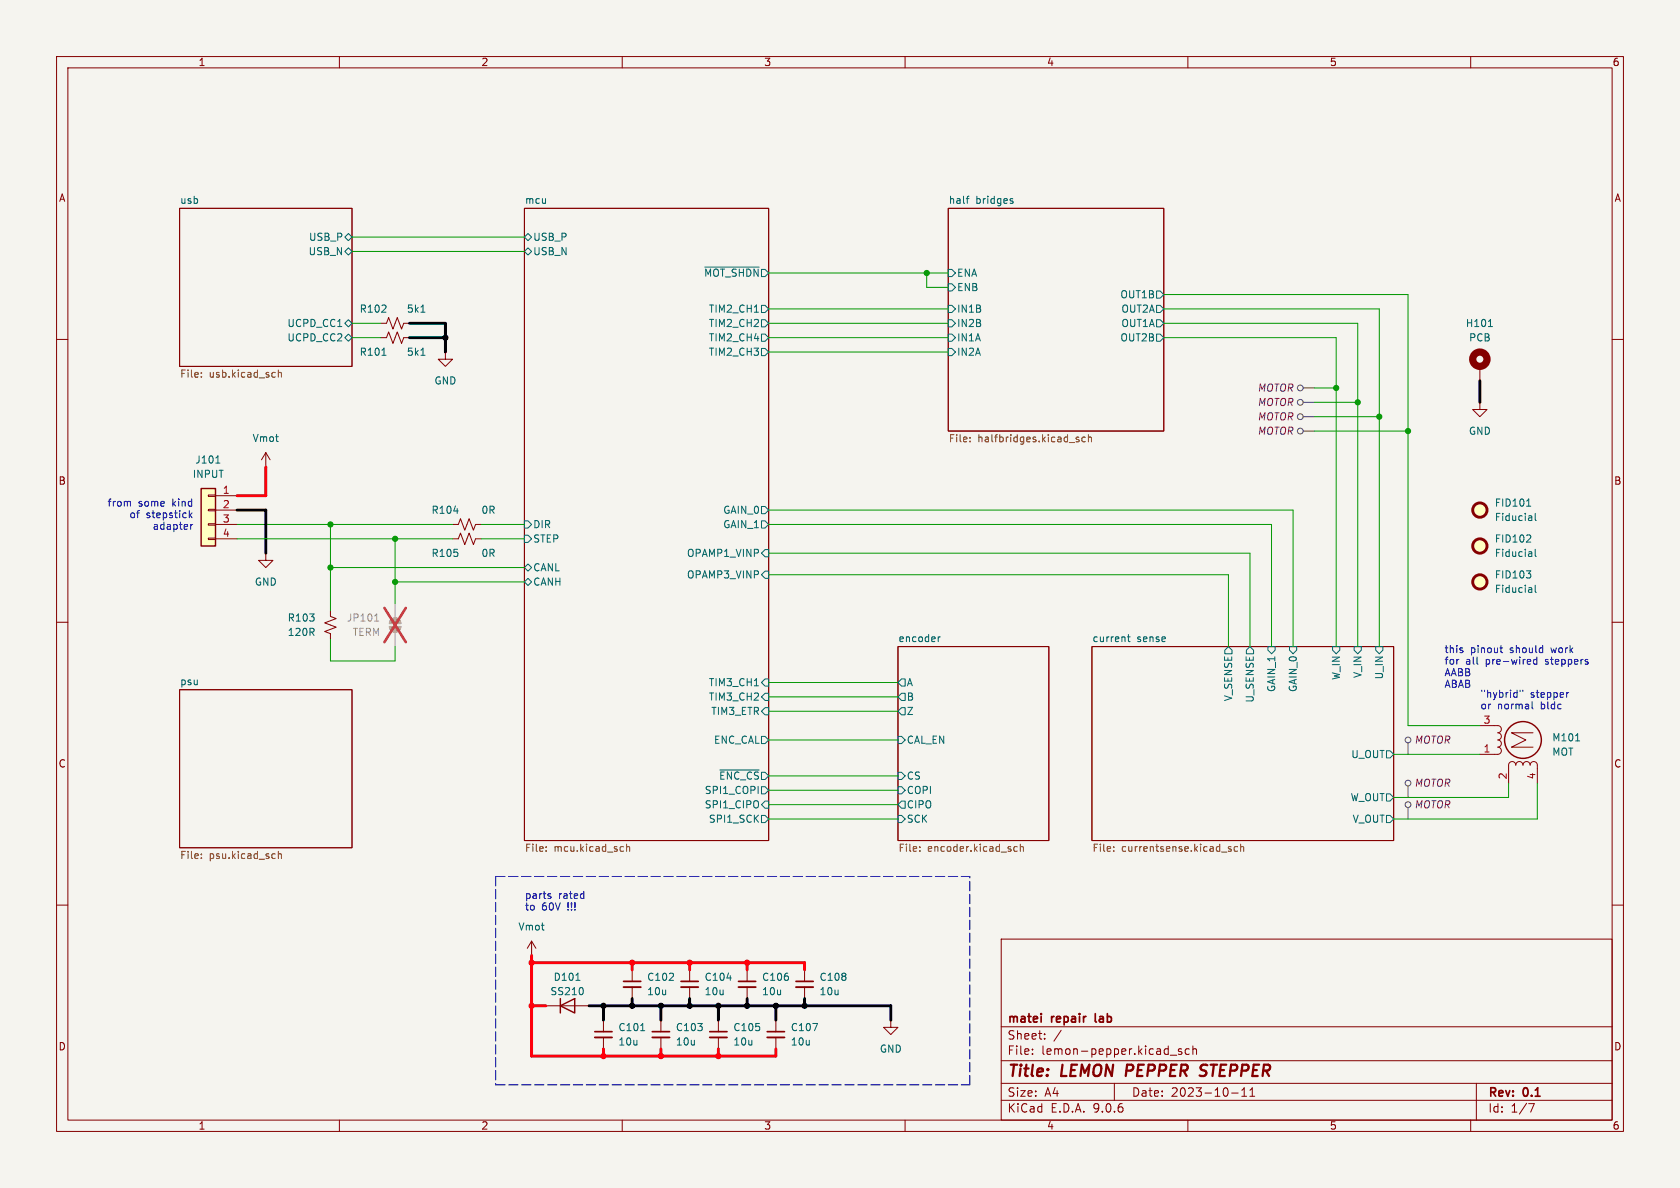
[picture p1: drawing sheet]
<svg xmlns="http://www.w3.org/2000/svg" width="297mm" height="210mm" viewBox="0 0 297 210" stroke-linecap="round" stroke-linejoin="round" font-family="sans-serif">
<path d="M0 0h297v210h-297z" fill="#f5f4ef" stroke="#f5f4ef" stroke-width=".18"/>
<g fill="none" stroke="#840000" stroke-width=".18">
<path d="M10 10h277v190h-277zM12 12h273v186h-273zM60 10v2M110 10v2M160 10v2M210 10v2M260 10v2M31.7 36.8h30.5v28h-30.5zM92.7 36.8h43.2v111.8h-43.2zM167.6 36.8h38.1v39.4h-38.1zM10 60h2M285 60h2"/>
<path d="M10 110h2M58.4 108v1l1 .3-2 .8 2 .8-2 .7 1 .4v1M158.7 114.3h26.7v34.3h-26.7zM193 114.3h53.4v34.3h-53.4zM285 110h2M31.7 121.9h30.5v28h-30.5zM10 160h2M177 166h108v32h-108zM285 160h2M60 198v2M110 198v2M160 198v2"/>
<path d="M177 194.5h108M177 191.5h108M177 187.5h108M177 181.5h108M182.5 186.3v.1M182.5 185.5v.1M184.7 183.6v.1M184.7 182.8v.1M187.6 182.1l-1.3 2M197 191.5v3M206.9 186.5h1.1M208.9 185.5l-.4-.1-.2 .2 .1 .2 .5 .2v.3h-.6"/>
<path d="M210 198v2M210.2 185.5l-.4-.1-.3 .3v.4l.2 .2h.5M210.9 185.5l.2-.1 .4 .1v.9M210.9 184.9v1.5M217.7 193.2h1.2M219.5 193.8h.9M219.5 192.7l.5-.4v1.5M221 193.8h.8M221 192.7l.4-.4v1.5M260 198v2M261 191.5v6.5M270.2 195.1h1l-.6 1.5"/>
</g>
<path d="M212.3 189l.8 .4M213.1 190a.85 .85 0 0 1-1 .1M213.2 188.2h-.5l-.4 .4" fill="none" stroke="#840000" stroke-width=".4"/>
<path d="M184.1 179.2v.1M184.1 179.7v1M193.6 179.2l.1 1.4" fill="none" stroke="#840000" stroke-width=".3"/>
<g fill="none" stroke="#006464" stroke-width=".18">
<path d="M170.8 35.1h.5M171.3 34.7h-.2M178.7 35.1l.3 .1M178.7 35.5l.3 .1 .1 .2-.2 .2h-.2M61 41.9l.6-.6 .6 .6-.6 .6zM61 44.5l.6-.7 .6 .7-.6 .6zM61 59.7l.6-.6 .6 .6-.6 .6zM61 57.2l.6-.7 .6 .7-.6 .6zM92.7 44.5l.6-.7 .7 .7-.7 .6zM92.7 41.9l.6-.6 .7 .6-.7 .6zM124.6 47.2h9.6M133.4 55.2h.7"/>
<path d="M134.6 59.1h.7l.6 .6-.6 .6h-.7zM134.6 56.5h.7l.6 .7-.6 .6h-.7zM134.6 54h.7l.6 .6-.6 .6h-.7zM167.6 56.5h.7l.6 .7-.6 .6h-.7zM167.6 54h.7l.6 .6-.6 .6h-.7zM167.6 59.1h.7l.6 .6-.6 .6h-.7zM167.6 50.2h.7l.6 .6-.6 .6h-.7zM167.6 47.6h.7l.6 .7-.6 .6h-.7zM204.5 59.1h.6l.6 .6-.6 .6h-.6zM204.5 56.5h.6l.6 .7-.6 .6h-.6zM204.5 54h.6l.6 .6-.6 .6h-.6zM204.5 51.4h.6l.6 .7-.6 .6h-.6z"/>
<path d="M134.6 61.6h.7l.6 .6-.6 .7h-.7zM167.6 61.6h.7l.6 .6-.6 .7h-.7zM92.7 92.1h.6l.7 .6-.7 .6h-.6zM92.7 94.6h.6l.7 .7-.7 .6h-.6zM134.6 89.5h.7l.6 .7-.6 .6h-.7zM134.6 92.1h.7l.6 .6-.6 .6h-.7zM135.3 97.2h.6v1.2h-.6l-.7-.6zM92.7 102.9l.6-.7 .7 .7-.7 .6zM92.7 100.3l.6-.6 .7 .6-.7 .7zM134.6 101.6l.7-.6h.6v1.2h-.6zM165.9 112.6v.8M166.2 112.6l-.3 .2"/>
<path d="M199.3 112.6h.5M199.5 112.2v1l.3 .2M217.2 114.3l.6 .6v.7h-1.3v-.7zM221 114.3l.6 .6v.7h-1.3v-.7zM224.2 114.3h1.2v.6l-.6 .7-.6-.7zM228 114.3h1.2v.6l-.6 .7-.6-.7zM235.6 114.3h1.3v.6l-.7 .7-.6-.7zM239.4 114.3h1.3v.6l-.7 .7-.6-.7zM243.2 114.3h1.3v.6l-.7 .7-.6-.7zM127.3 136.1h6.9M133.4 121.2h.7M134.6 130.2h.7l.6 .6-.6 .6h-.7z"/>
<path d="M134.6 139.1h.7l.6 .6-.6 .6h-.7zM134.6 123.2l.7-.6h.6v1.2h-.6zM135.3 125.1h.6v1.3h-.6l-.7-.7zM135.3 120h.6v1.3h-.6l-.7-.6zM158.7 139.1h.7l.6 .6-.6 .6h-.7zM158.7 136.5h.7l.6 .7-.6 .6h-.7zM158.7 130.2h.7l.6 .6-.6 .6h-.7zM159.4 122.6h.6v1.2h-.6l-.7-.6zM159.4 125.1h.6v1.3h-.6l-.7-.7zM159.4 120h.6v1.3h-.6l-.7-.6zM245.1 132.7h.6l.7 .7-.7 .6h-.6zM134.6 144.1h.7l.6 .7-.6 .6h-.7z"/>
<path d="M135.3 141.6h.6v1.3h-.6l-.7-.7zM158.7 144.1h.7l.6 .7-.6 .6h-.7zM159.4 141.6h.6v1.3h-.6l-.7-.7zM245.1 144.1h.6l.7 .7-.7 .6h-.6zM245.1 140.3h.6l.7 .7-.7 .6h-.6z"/>
</g>
<g fill="none" stroke="#725600" stroke-width=".18">
<path d="M35.6 66.6v.1M35.6 65.9v.1M49.2 65.4v1.3M49.2 66l.2-.2 .3 .1 .1 .8M171.5 78v.1M171.5 77.3v.1M190.3 77.6l.5 .3-.1 .1-.3 .1M190.3 77.3h.4M191.9 77.3h-.4l-.2 .2 .1 .5h.5M192.4 77.4l.2-.1h.3l.1 .8M192.4 76.8v1.3M35.6 151v.1"/>
<path d="M35.6 151.6v.2M49.2 150.5v1.3M49.2 151l.2-.1 .3 .1 .1 .8M96.6 150.4v.1M96.6 149.7v.1M110.1 149.7h.1M110.2 150.4l-.1 .1M110.8 149.8l.2-.1h.3v.8M110.8 149.2v1.3M162.6 150.4v.1M162.6 149.7v.1M179.8 149.7h-.3l-.3 .2 .2 .5h.4"/>
<path d="M180.4 149.8l.2-.1h.3v.8M180.4 149.2v1.3M196.9 150.4v.1M196.9 149.7v.1M217.3 150.1h.3l.1 .2-.2 .2h-.2M217.3 149.7h.3M218.8 149.7h-.4l-.2 .2 .1 .5h.5M219.3 149.8l.2-.1h.3l.1 .8M219.3 149.2v1.3"/>
</g>
<path d="M35.6 86.4h2.5v10.1h-2.5z" fill="#ffffc2"/>
<g fill="none" stroke="#840000" stroke-width=".25">
<path d="M35.6 86.4h2.5v10.1h-2.5zM99.1 177.8l2.5-1.3v2.6zM99.1 176.5v2.6"/>
<circle cx="269.2" cy="130.8" r="3.3"/>
</g>
<g fill="none" stroke="#840000" stroke-width=".18">
<path d="M67.3 59.7h1l.4-1 .8 2 .7-2 .8 2 .4-1h1M67.3 57.2h1l.4-1.1 .8 2.1 .7-2.1 .8 2.1 .4-1h1M78.7 62.2v1.3h1.3l-1.3 1.3-1.2-1.3h1.2M78.7 62.2h.1M261.6 71.1v1.3h1.3l-1.3 1.3-1.3-1.3h1.3M261.6 71.1h.1M261.6 64.8v2.5M36.8 87.5h1.3v.3h-1.3zM36.8 90h1.3v.3h-1.3zM36.8 92.6h1.3v.2h-1.3zM36.8 95.1h1.3v.3h-1.3zM38.1 87.6h3.8"/>
<path d="M38.1 90.2h3.8M38.1 92.7h3.8M38.1 95.3h3.8M47 97.8v1.3h1.3l-1.3 1.2-1.3-1.2h1.3M47 97.8h.1M47 82.6h.1M47 80l-.8 1.3M47 80l.8 1.3M47 80v2.6M80 95.3h1l.4-1.1 .8 2.1 .7-2.1 .8 2.1 .4-1h1M80 92.7h1l.4-1 .8 2 .7-2 .8 2 .4-1h1M261.6 128.3h3.2a.64 .64 0 0 1 .6 .6 .64 .64 0 0 1-.6 .6 .63 .63 0 0 1 .6 .7 .63 .63 0 0 1-.6 .6"/>
<path d="M264.8 130.8a.64 .64 0 0 1 .6 .6 .64 .64 0 0 1-.6 .7 .63 .63 0 0 1 .6 .6 .63 .63 0 0 1-.6 .6l-3.2 .1M266.7 138.4v-3.1a.64 .64 0 0 1 .6-.7 .64 .64 0 0 1 .7 .7 .64 .64 0 0 1 .6-.7 .64 .64 0 0 1 .6 .7 .64 .64 0 0 1 .7-.7 .64 .64 0 0 1 .6 .7 .64 .64 0 0 1 .6-.7 .64 .64 0 0 1 .7 .7v3.1M271 129.5h-3.8l2.5 1.3-2.5 1.3h3.8M94 168.9h.1M94 166.4l-.8 1.2M94 166.4l.7 1.2M94 166.4v2.5M96.5 177.8h7.6M111.8 171.5v2M111.8 174.5v2M121.9 171.5v2M121.9 174.5v2"/>
<path d="M132.1 171.5v2M132.1 174.5v2M142.2 171.5v2M142.2 174.5v2M106.7 180.3v2.1M106.7 183.4v2M116.8 180.3v2.1M116.8 183.4v2M127 180.3v2.1M127 183.4v2M137.2 180.3v2.1M137.2 183.4v2"/>
<path d="M157.5 180.3v1.3h1.2l-1.2 1.3-1.3-1.3h1.3M157.5 180.3h.1"/>
</g>
<g fill="none" stroke="#006464" stroke-width=".18">
<path d="M74.4 55.2h.7M263.1 57.7h.8M67.5 62.8h.7M74.4 62.8h.7M38.2 81.9h.7M80.2 90.3h.8M269.9 89.5h.7M270.1 88.4l.2-.2v1.3M270.5 94.6l.1 .2v.3l-.8 .7h.8M270.7 91.2l.1 .8M270.7 97.6l.1 .8M270.8 92h-.1"/>
<path d="M270.8 91.5h-.1M270.8 98.3l-.1 .1M270.8 97.8l-.1 .1M271.4 90.7v1.1l.2 .2M271.4 97.1v1.1l.2 .2M269.8 100.9h.8l-.4 .5M270.5 101.5l.1 .1-.1 .5M270.7 103.9l.1 .8M270.8 104.7h-.1M270.8 104.2h-.1M271.4 103.4v1.1l.2 .2M278.5 131h.8"/>
<path d="M101.8 173.3h.7M103.1 174.8v.8M128.5 172.9h.8M113.3 182.2h.7M143.7 180.9h.8l-.5 1.3"/>
</g>
<circle cx="261.6" cy="63.5" r="1.27" fill="none" stroke="#840000" stroke-width="1.3"/>
<path d="M110.2 173.5h3.1M120.4 173.5h3M130.6 173.5h3M140.7 173.5h3.1M105.2 182.4h3M115.3 182.4h3.1M125.5 182.4h3M135.6 182.4h3.1" fill="none" stroke="#840000" stroke-width=".3"/>
<path d="M110.2 174.5h3.1M120.4 174.5h3M130.6 174.5h3M140.7 174.5h3.1M105.2 183.4h3M115.3 183.4h3.1M125.5 183.4h3M135.6 183.4h3.1" fill="none" stroke="#840000" stroke-width=".33"/>
<path d="M68.8 110.7h2.1a1.02 1.02 0 0 1-1.1 1.1 1.02 1.02 0 0 1-1-1.1zM69.1 109.5a1.02 1.02 0 0 1 1.1-.2 1.02 1.02 0 0 1 .7 .9h-2.1zM69.8 106.7v2.5M69.8 111.8v2.5" fill="none" stroke="#9c9b98" stroke-width=".18"/>
<g fill="#9c9b98" stroke="#9c9b98" stroke-width=".18">
<path d="M69.1 109.5a1.02 1.02 0 0 1 1.1-.2 1.02 1.02 0 0 1 .7 .9h-2.1z"/>
<path d="M68.8 110.7h2.1a1.02 1.02 0 0 1-1.1 1.1 1.02 1.02 0 0 1-1-1.1z"/>
</g>
<path d="M66.2 109.8h.8M66.5 108.7l.1-.2v1.3" fill="none" stroke="#939391" stroke-width=".18"/>
<path d="M68 107.5l3.7 6M71.7 107.5l-3.7 6" fill="none" stroke="#e12e31" stroke-width=".46"/>
<g fill="#ffffc2" stroke="#ffffc2" stroke-width=".18">
<circle cx="261.6" cy="102.9" r="1.27"/>
<circle cx="261.6" cy="90.2" r="1.27"/>
<circle cx="261.6" cy="96.5" r="1.27"/>
</g>
<g fill="none" stroke="#840000" stroke-width=".51">
<circle cx="261.6" cy="96.5" r="1.27"/>
<circle cx="261.6" cy="90.2" r="1.27"/>
<circle cx="261.6" cy="102.9" r="1.27"/>
</g>
<g fill="none" stroke="#484848" stroke-width=".18">
<path d="M230.4 71.1h2M230.4 73.7h2M230.4 76.2h2M230.4 68.6h2M248.9 131.3v2.1M248.9 138.9v2.1M248.9 142.7v2.1"/>
<circle cx="229.9" cy="68.6" r=".51"/>
<circle cx="229.9" cy="73.7" r=".51"/>
<circle cx="229.9" cy="76.2" r=".51"/>
<circle cx="229.9" cy="71.1" r=".51"/>
<circle cx="248.9" cy="138.4" r=".51"/>
<circle cx="248.9" cy="130.8" r=".51"/>
<circle cx="248.9" cy="142.2" r=".51"/>
</g>
<path d="M87.6 154.9h83.8M87.6 154.9v36.9M87.6 191.8h83.8M171.4 191.8v-36.9" fill="none" stroke="#0000c2" stroke-width=".18" stroke-dasharray="1.7 .6"/>
<g fill="none" stroke="#009600" stroke-width=".18">
<path d="M62.2 57.2h5.1M62.2 59.7h5.1M62.2 44.5h30.5M62.2 41.9h30.5M135.9 57.2h31.7M135.9 59.7h31.7M135.9 54.6h31.7M135.9 48.3h31.7M163.8 48.3v2.5h3.8M205.7 52.1h43.2v76.2h12.7M205.7 57.2h34.3v57.1M205.7 59.7h30.5v54.6"/>
<path d="M205.7 54.6h38.1v59.7M135.9 62.2h31.7M232.4 76.2h16.5M232.4 73.7h11.4M232.4 71.1h7.6M232.4 68.6h3.8M41.9 92.7h38.1M41.9 95.3h38.1M58.4 92.7v15.3M69.8 95.3v11.4M85.1 92.7h7.6M85.1 95.3h7.6"/>
<path d="M135.9 92.7h88.9v21.6M135.9 90.2h92.7v24.1M135.9 97.8h85.1v16.5M58.4 100.3h34.3M58.4 113v3.8h11.4v-2.5M69.8 102.9h22.9M135.9 101.6h81.3v12.7M135.9 123.2h22.8M135.9 139.7h22.8M135.9 137.2h22.8M135.9 130.8h22.8M135.9 120.7h22.8"/>
<path d="M135.9 125.7h22.8M246.4 133.4h15.2M266.7 138.4v2.6h-20.3M271.8 138.4v6.4h-25.4M135.9 142.2h22.8M135.9 144.8h22.8"/>
</g>
<g fill="none" stroke="#000" stroke-width=".51">
<path d="M72.4 57.2h6.3v5M72.4 59.7h6.3M261.6 67.3v3.8M41.9 90.2h5.1v7.6M104.1 177.8h53.4v2.5M106.7 177.8v2.5M111.8 176.5v1.3M116.8 177.8v2.5M121.9 176.5v1.3M127 177.8v2.5M132.1 176.5v1.3M137.2 177.8v2.5"/>
<path d="M142.2 176.5v1.3"/>
</g>
<path d="M47 82.6v5h-5.1M94 170.2h48.2v1.3M94 168.9v17.8h43.2v-1.3M94 177.8h2.5M111.8 170.2v1.3M121.9 170.2v1.3M132.1 170.2v1.3M106.7 185.4v1.3M116.8 185.4v1.3M127 185.4v1.3" fill="none" stroke="#ff000b" stroke-width=".51"/>
<g fill="none" stroke="#0000c2" stroke-width=".18">
<path d="M22.9 88.6l.2 .2v.7M33.5 90.3v1.2M33.6 91l.3 .5M33.7 92.7v.9M33.9 90.7l-.4 .5M34.1 92.7l-.4 .3M258.6 115v.3M265.2 114.5h.5M265.3 115.2l.4 .2M271.7 116.1v1.3M271.7 116.6h-.4l-.2 .2 .1 .6h.5M268.1 122.4l.1 .1"/>
<path d="M268.2 122v1.3M268.2 123.2l-.1 .1M268.7 122v.2M269.2 122v.2M270.9 124v1.1l.1 .2M277.3 122.4l-.3 .1M97 158.4l.3 .1 .1 .2-.2 .1h-.2M97 158h.3"/>
</g>
<g fill="#009600" stroke="#009600" stroke-width=".18">
<circle cx="240" cy="71.1" r=".46"/>
<circle cx="248.9" cy="76.2" r=".46"/>
<circle cx="243.8" cy="73.7" r=".46"/>
<circle cx="69.8" cy="95.3" r=".46"/>
<circle cx="58.4" cy="100.3" r=".46"/>
<circle cx="69.8" cy="102.9" r=".46"/>
<circle cx="58.4" cy="92.7" r=".46"/>
<circle cx="236.2" cy="68.6" r=".46"/>
<circle cx="163.8" cy="48.3" r=".46"/>
</g>
<g fill="#000" stroke="#000" stroke-width=".18">
<circle cx="78.7" cy="59.7" r=".46"/>
<circle cx="106.7" cy="177.8" r=".46"/>
<circle cx="111.8" cy="177.8" r=".46"/>
<circle cx="116.8" cy="177.8" r=".46"/>
<circle cx="121.9" cy="177.8" r=".46"/>
<circle cx="127" cy="177.8" r=".46"/>
<circle cx="132.1" cy="177.8" r=".46"/>
<circle cx="137.2" cy="177.8" r=".46"/>
<circle cx="142.2" cy="177.8" r=".46"/>
</g>
<g fill="#ff000b" stroke="#ff000b" stroke-width=".18">
<circle cx="106.7" cy="186.7" r=".46"/>
<circle cx="94" cy="170.2" r=".46"/>
<circle cx="94" cy="177.8" r=".46"/>
<circle cx="127" cy="186.7" r=".46"/>
<circle cx="116.8" cy="186.7" r=".46"/>
<circle cx="111.8" cy="170.2" r=".46"/>
<circle cx="132.1" cy="170.2" r=".46"/>
<circle cx="121.9" cy="170.2" r=".46"/>
</g>
<g font-size="2.8" fill="#840000">
<text x="178" y="190.9">Title:</text>
<text x="187.7" y="190.9">LEMON PEPPER</text>
<text x="213.8" y="190.9">STEPPER</text>
</g>
<g font-size="2.1" fill="#840000">
<text x="178" y="184">Sheet:</text>
<text x="178" y="181.2">matei</text>
<text x="186" y="181.2">repair</text>
<text x="194.3" y="181.2">lab</text>
<text x="178" y="186.7">File:</text>
<text x="184.1" y="186.7">lemon-pepper.kicad_sch</text>
<text x="178" y="196.9">KiCad</text>
<text x="178" y="194.1">Size:</text>
<text x="184.7" y="194.1">A4</text>
<text x="185.7" y="196.9">E.D.A.</text>
<text x="193.3" y="196.9">9.0.6</text>
<text x="200" y="194.1">Date:</text>
<text x="207" y="194.1">2023-10-11</text>
<text x="263" y="194.3">Rev:</text>
<text x="263" y="196.9">Id:</text>
<text x="267.1" y="196.9">1/7</text>
<text x="269.4" y="194.3">0.1</text>
</g>
<g font-size="1.8" fill="#840000">
<text x="35" y="11.9">1</text>
<text x="85" y="11.9">2</text>
<text x="135" y="11.9">3</text>
<text x="185" y="11.9">4</text>
<text x="235" y="11.9">5</text>
<text x="285" y="11.9">6</text>
<text x="10.3" y="35.9">A</text>
<text x="285.3" y="35.9">A</text>
<text x="10.3" y="85.9">B</text>
<text x="285.3" y="85.9">B</text>
<text x="10.3" y="135.9">C</text>
<text x="285.3" y="135.9">C</text>
<text x="10.3" y="185.9">D</text>
<text x="285.3" y="185.9">D</text>
<text x="35" y="199.9">1</text>
<text x="85" y="199.9">2</text>
<text x="135" y="199.9">3</text>
<text x="185" y="199.9">4</text>
<text x="235" y="199.9">5</text>
<text x="285" y="199.9">6</text>
</g>
<g font-size="1.8" fill="#006464">
<text x="31.7" y="36.1">usb</text>
<text x="92.7" y="36.1">mcu</text>
<text x="167.6" y="36.1">half</text>
<text x="172.5" y="36.1">bridges</text>
<text x="54.5" y="45.3">USB_N</text>
<text x="54.5" y="42.8">USB_P</text>
<text x="94.2" y="45.3">USB_N</text>
<text x="94.2" y="42.8">USB_P</text>
<text x="124.4" y="49.1">~{MOT_SHDN}</text>
<text x="169.1" y="51.7">ENB</text>
<text x="169.1" y="49.1">ENA</text>
<text x="198" y="52.9">OUT1B</text>
<text x="50.7" y="58">UCPD_CC1</text>
<text x="63.5" y="55.5">R102</text>
<text x="71.8" y="55.5">5k1</text>
<text x="125.2" y="58">TIM2_CH2</text>
<text x="125.2" y="55.5">TIM2_CH1</text>
<text x="169.1" y="58">IN2B</text>
<text x="169.1" y="55.5">IN1B</text>
<text x="198.1" y="58">OUT1A</text>
<text x="198.1" y="55.5">OUT2A</text>
<text x="259" y="58">H101</text>
<text x="50.7" y="60.6">UCPD_CC2</text>
<text x="63.5" y="63.1">R101</text>
<text x="71.8" y="63.1">5k1</text>
<text x="125.2" y="60.6">TIM2_CH4</text>
<text x="125.2" y="63.1">TIM2_CH3</text>
<text x="169.1" y="60.6">IN1A</text>
<text x="169.1" y="63.1">IN2A</text>
<text x="198" y="60.6">OUT2B</text>
<text x="259.6" y="60.6">PCB</text>
<text x="76.7" y="68.2">GND</text>
<text x="259.6" y="77.1">GND</text>
<text x="34.4" y="82.1">J101</text>
<text x="44.6" y="78.3">Vmot</text>
<text x="34" y="84.7">INPUT</text>
<text x="264.2" y="89.8">FID101</text>
<text x="76.2" y="91">R104</text>
<text x="85" y="91">0R</text>
<text x="94.2" y="93.6">DIR</text>
<text x="127.8" y="91">GAIN_0</text>
<text x="127.8" y="93.6">GAIN_1</text>
<text x="264.2" y="92.3">Fiducial</text>
<text x="76.2" y="98.7">R105</text>
<text x="85" y="98.7">0R</text>
<text x="94.2" y="96.1">STEP</text>
<text x="94.2" y="101.2">CANL</text>
<text x="121.3" y="98.7">OPAMP1_VINP</text>
<text x="264.2" y="96.1">FID102</text>
<text x="264.2" y="98.7">Fiducial</text>
<text x="45" y="103.7">GND</text>
<text x="94.2" y="103.7">CANH</text>
<text x="121.3" y="102.5">OPAMP3_VINP</text>
<text x="264.2" y="102.5">FID103</text>
<text x="264.2" y="105">Fiducial</text>
<text x="50.8" y="110.1">R103</text>
<text x="50.8" y="112.6">120R</text>
<text x="158.7" y="113.6">encoder</text>
<text x="193" y="113.6">current</text>
<text x="201" y="113.6">sense</text>
<text x="240.9" y="120" transform="rotate(-90 240.9 120)">V_IN</text>
<text x="31.7" y="121.2">psu</text>
<text x="125.2" y="121.5">TIM3_CH1</text>
<text x="125.2" y="124.1">TIM3_CH2</text>
<text x="160.2" y="124.1">B</text>
<text x="160.2" y="121.5">A</text>
<text x="218" y="124.1" transform="rotate(-90 218 124.1)">V_SENSE</text>
<text x="221.8" y="124.3" transform="rotate(-90 221.8 124.3)">U_SENSE</text>
<text x="225.7" y="122.4" transform="rotate(-90 225.7 122.4)">GAIN_1</text>
<text x="229.5" y="122.4" transform="rotate(-90 229.5 122.4)">GAIN_0</text>
<text x="237.1" y="120.3" transform="rotate(-90 237.1 120.3)">W_IN</text>
<text x="244.7" y="120.2" transform="rotate(-90 244.7 120.2)">U_IN</text>
<text x="125.6" y="126.6">TIM3_ETR</text>
<text x="126.1" y="131.7">ENC_CAL</text>
<text x="160.2" y="126.6">Z</text>
<text x="160.2" y="131.7">CAL_EN</text>
<text x="274.3" y="131.3">M101</text>
<text x="238.8" y="134.2">U_OUT</text>
<text x="274.3" y="133.8">MOT</text>
<text x="124.5" y="140.6">SPI1_COPI</text>
<text x="124.5" y="143.1">SPI1_CIPO</text>
<text x="127" y="138">~{ENC_CS}</text>
<text x="160.2" y="140.6">COPI</text>
<text x="160.2" y="143.1">CIPO</text>
<text x="160.2" y="138">CS</text>
<text x="238.7" y="141.8">W_OUT</text>
<text x="125.2" y="145.6">SPI1_SCK</text>
<text x="160.2" y="145.6">SCK</text>
<text x="239" y="145.6">V_OUT</text>
<text x="91.6" y="164.7">Vmot</text>
<text x="97.8" y="173.6">D101</text>
<text x="114.3" y="173.6">C102</text>
<text x="124.5" y="173.6">C104</text>
<text x="134.6" y="173.6">C106</text>
<text x="144.8" y="173.6">C108</text>
<text x="97.2" y="176.1">SS210</text>
<text x="114.3" y="176.1">10u</text>
<text x="124.5" y="176.1">10u</text>
<text x="134.6" y="176.1">10u</text>
<text x="144.8" y="176.1">10u</text>
<text x="109.2" y="182.5">C101</text>
<text x="109.2" y="185">10u</text>
<text x="119.4" y="182.5">C103</text>
<text x="119.4" y="185">10u</text>
<text x="129.5" y="182.5">C105</text>
<text x="129.5" y="185">10u</text>
<text x="139.7" y="182.5">C107</text>
<text x="139.7" y="185">10u</text>
<text x="155.4" y="186.3">GND</text>
</g>
<g font-size="1.8" fill="#725600">
<text x="31.7" y="67.1">File:</text>
<text x="37" y="67.1">usb.kicad_sch</text>
<text x="167.6" y="78.5">File:</text>
<text x="172.9" y="78.5">halfbridges.kicad_sch</text>
<text x="31.7" y="152.2">File:</text>
<text x="37" y="152.2">psu.kicad_sch</text>
<text x="92.7" y="150.9">File:</text>
<text x="97.9" y="150.9">mcu.kicad_sch</text>
<text x="158.7" y="150.9">File:</text>
<text x="164" y="150.9">encoder.kicad_sch</text>
<text x="193" y="150.9">File:</text>
<text x="198.3" y="150.9">currentsense.kicad_sch</text>
</g>
<g font-size="1.8" fill="#840084">
<text x="222.2" y="72">MOTOR</text>
<text x="222.2" y="69.4">MOTOR</text>
<text x="222.2" y="74.5">MOTOR</text>
<text x="222.2" y="77.1">MOTOR</text>
<text x="250" y="131.7">MOTOR</text>
<text x="250" y="143.1">MOTOR</text>
<text x="250" y="139.3">MOTOR</text>
</g>
<g font-size="1.8" fill="#0000c2">
<text x="18.9" y="89.6">from</text>
<text x="24.4" y="89.6">some</text>
<text x="30.6" y="89.6">kind</text>
<text x="22.8" y="91.7">of</text>
<text x="25.8" y="91.7">stepstick</text>
<text x="26.9" y="93.7">adapter</text>
<text x="255.3" y="115.5">this</text>
<text x="255.3" y="117.6">for</text>
<text x="255.3" y="119.6">AABB</text>
<text x="259.1" y="117.6">all</text>
<text x="259.9" y="115.5">pinout</text>
<text x="262.8" y="117.6">pre-wired</text>
<text x="267" y="115.5">should</text>
<text x="273.5" y="117.6">steppers</text>
<text x="274.5" y="115.5">work</text>
<text x="255.3" y="121.7">ABAB</text>
<text x="261.6" y="123.4">&quot;hybrid&quot;</text>
<text x="261.6" y="125.5">or</text>
<text x="264.7" y="125.5">normal</text>
<text x="270.5" y="123.4">stepper</text>
<text x="272.5" y="125.5">bldc</text>
<text x="92.7" y="159">parts</text>
<text x="92.7" y="161">to</text>
<text x="95.8" y="161">60V</text>
<text x="98.7" y="159">rated</text>
<text x="100.4" y="161">!!!</text>
</g>
<g font-size="1.8" fill="#a90000">
<text x="39.3" y="87.4">1</text>
<text x="39.3" y="89.9">2</text>
<text x="39.3" y="92.5">3</text>
<text x="39.3" y="95">4</text>
<text x="262.2" y="128">3</text>
<text x="262.2" y="133.1">1</text>
<text x="266.4" y="137.9" transform="rotate(-90 266.4 137.9)">2</text>
<text x="271.5" y="137.9" transform="rotate(-90 271.5 137.9)">4</text>
</g>
<g font-size="1.8" fill="#939391">
<text x="61.2" y="110.1">JP101</text>
<text x="62.3" y="112.6">TERM</text>
</g>
</svg>
